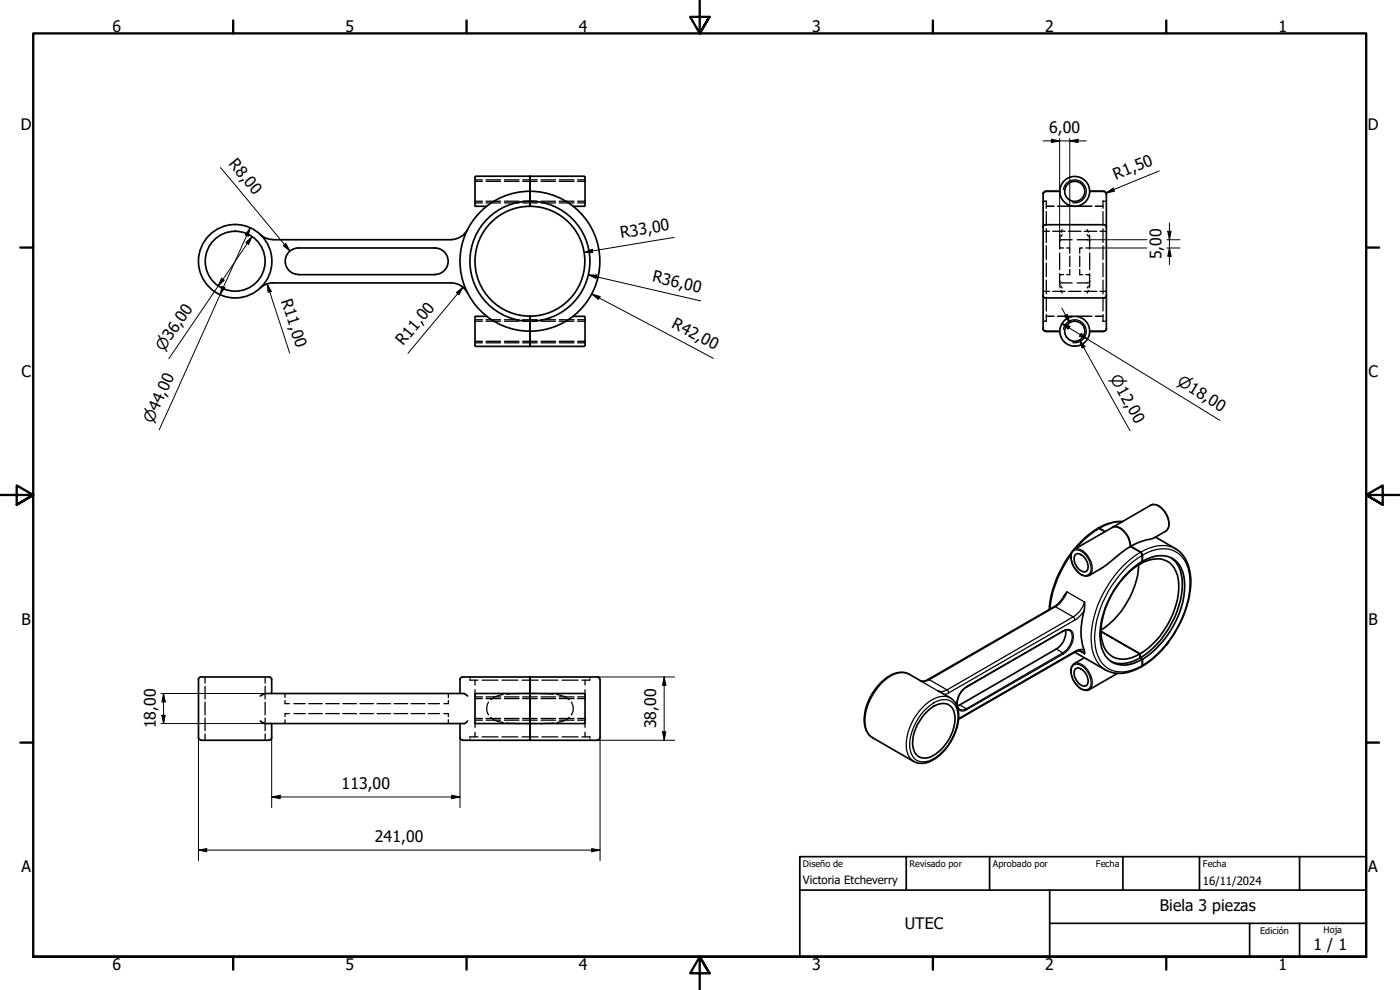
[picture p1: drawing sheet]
<svg xmlns="http://www.w3.org/2000/svg" width="420mm" height="297mm" viewBox="0 0 420 297" stroke-linecap="round" stroke-linejoin="round" font-family="sans-serif">
<!-- layer: Oculto (ISO) -->
<g fill="none" stroke="#000" stroke-width=".38">
<path d="M142.6 54.4h2.2M142.6 54h2.2M145.9 54.4h4.3M145.9 54h4.3M151.4 54.4h4.4M151.4 54h4.4M156.8 54.4h4.4M156.8 54h4.4M162.4 54.4h4.4M162.4 54h4.4M167.8 54.4h4.5M167.8 54h4.5"/>
<path d="M173.4 54.4h2.2M173.4 54h2.2M142.6 60.4h2.2M142.6 60.9h2.2M145.9 60.4h4.3M145.9 60.9h4.3M151.4 60.4h4.4M151.4 60.9h4.4M156.8 60.4h4.4M156.8 60.9h4.4M162.4 60.4h4.4M162.4 60.9h4.4"/>
<path d="M167.8 60.4h4.5M167.8 60.9h4.5M173.4 60.4h2.2M173.4 60.9h2.2M313.1 60.4h.3M313.1 69.4h1.9M313.7 60.4h.3v2.1M314 61.9h2.3M314 63.5v4.1M314 68.6v4.2M314 73.8v4.1M314 78.9v4.1"/>
<path d="M315.9 69.4h3.8M317.4 61.9h4.5M318 71.9v2.8M318 75.9v5M318 74.2l.1 .1M318.1 70.5l-.1 1.1M318.1 71.6l-.1 .6M318.1 72.3l-.1 .3M318.1 74.3l1.1 .1M318.8 68.9l-.3 .8M318.8 70.4l-.3 .6M320.1 74.4h1v1.6"/>
<path d="M320.6 69.4h3.8M321.1 76.8v3.2M321.8 71.9l-3.4 .1M323.1 61.9h4.6M323.3 71.9l3.3 .1M324 76.8v3.2M324.9 74.4h-.9v1.6M325.4 69.4h3.8M326.3 68.9l.3 .7M326.3 70.4l.3 .6M326.9 70.5l.1 1.1M326.9 72.3l.1 .3"/>
<path d="M326.9 71.6l.1 .6M326.9 74.3l-1 .1M327 71.9v2.8M327 75.9v5M327 74.2v.1M328.7 61.9h2.3M330.1 69.4h1.9M331 63.5v4.1M331 68.6v4.2M331 73.8v4.1M331 78.9v4.1M331.3 60.4h-.3v2.1"/>
<path d="M331.7 60.4h.3M142.6 96.4h2.2M142.6 95.9h2.2M145.9 96.4h4.3M145.9 95.9h4.3M151.4 96.4h4.4M151.4 95.9h4.4M156.8 96.4h4.4M156.8 95.9h4.4M162.4 96.4h4.4M162.4 95.9h4.4M167.8 96.4h4.5"/>
<path d="M167.8 95.9h4.5M173.4 96.4h2.2M173.4 95.9h2.2M313.1 96.4h.3M313.1 87.4h1.9M314 94.3v2.1h-.3M314 94.9h2.3M314 84.1v4.1M314 89.2v4.1M315.9 87.4h3.8M317.4 94.9h4.5M318 85.2l.1 1.1"/>
<path d="M318 84.6l.1 .6M318 84.2l.1 .3M318 82.1v2.8M318.1 82.5l-.1 .2M318.4 84.8l3.4 .1M318.5 87.1l.3 .8M318.5 85.8l.3 .6M319.2 82.4l-1.1 .1M320.6 87.4h3.8M321.1 80.8v1.6h-1M323.1 94.9h4.6M324 80.8v1.6h.9"/>
<path d="M325.4 87.4h3.8M325.9 82.4l1 .1M326.6 87.1l-.3 .8M326.6 85.8l-.3 .6M326.6 84.8l-3.3 .1M327 82.5v.2M327 85.2l-.1 1.1M327 84.6l-.1 .6M327 84.2l-.1 .3M327 82.1v2.8M328.7 94.9h2.3M330.1 87.4h1.9"/>
<path d="M331 94.3v2.1h.3M331 84.1v4.1M331 89.2v4.1M331.7 96.4h.3M142.6 102.4h2.2M142.6 102.9h2.2M145.9 102.4h4.3M145.9 102.9h4.3M151.4 102.4h4.4M151.4 102.9h4.4M156.8 102.4h4.4M156.8 102.9h4.4"/>
<path d="M162.4 102.4h4.4M162.4 102.9h4.4M167.8 102.4h4.5M167.8 102.9h4.5M173.4 102.4h2.2M173.4 102.9h2.2M61.5 203.1v1.9M61.5 205.9v3.8M61.5 210.7v3.8M61.5 215.4v3.9M79.6 203.1v1.9M79.6 205.9v3.8"/>
<path d="M79.6 210.7v3.8M79.6 215.4v3.9M85.3 208.1h.1M85.4 217l-.1 .1M85.5 208.2v1.1M85.5 210.2v.9h1.4M85.5 215.9v1.1M86.9 214.1h-1.4v.9M88.2 214.1h3.4M88.2 211.1h3.4M92.6 214.1h4.1M92.6 211.1h4.1"/>
<path d="M97.7 214.1h4.2M97.7 211.1h4.2M102.9 214.1h4.1M102.9 211.1h4.1M108 214.1h4.1M108 211.1h4.1M113.2 214.1h4M113.2 211.1h4M118.2 214.1h4.2M118.2 211.1h4.2M123.4 214.1h4.1M123.4 211.1h4.1"/>
<path d="M128.5 214.1h3.4M128.5 211.1h3.4M133.2 214.1h1.4v.9M134.6 215.9v1.1M134.6 210.2v.9h-1.4M134.6 208.2v1.1M134.7 217l.1 .1M134.8 208.1h-.1M141 203.8v.3h2.4M141 203.1v.3M142.6 204.1v1.4M142.6 206.9v1.4"/>
<path d="M142.6 216.8v1.4M142.6 219.7v1.4M142.6 215.6h2.2M142.6 209.6h2.2M142.6 216.1h2.2M142.6 209.1h2.2M144.7 204.1h4.8M145.9 215.6h4.3M145.9 209.6h4.3M145.9 216.1h4.3M145.9 209.1h4.3M146.6 210.7a3.5 3.5 0 0 0 0 3.8"/>
<path d="M147.3 215.3a6.2 6.2 0 0 0 3.7 1.5M150.7 204.1h4.7M151 208.4l-.8 .1a5.8 5.8 0 0 0-2.9 1.4M151.4 215.6h4.4M151.4 209.6h4.4M151.4 216.1h4.4M151.4 209.1h4.4M152 216.9l4 .2M156 208.1l-4 .2M156.7 204.1h4.8M156.8 215.6h4.4M156.8 209.6h4.4"/>
<path d="M156.8 216.1h4.4M156.8 209.1h4.4M157 217.1h4.1M157 208.1h4.1M162.1 208.1l4 .2M162.4 215.6h4.4M162.4 209.6h4.4M162.4 216.1h4.4M162.4 209.1h4.4M162.6 204.1h4.8M166.1 216.9l-4 .2M167.1 208.4l.7 .1a5.8 5.8 0 0 1 3 1.4"/>
<path d="M167.8 215.6h4.5M167.8 209.6h4.5M167.8 216.1h4.5M167.8 209.1h4.5M168.7 204.1h4.8M170.8 215.3a6.3 6.3 0 0 1-3.7 1.5M171.4 210.7a3.5 3.5 0 0 1 0 3.8M173.4 215.6h2.2M173.4 209.6h2.2M173.4 216.1h2.2M173.4 209.1h2.2M175.6 204.1v1.4"/>
<path d="M175.6 206.9v1.4M175.6 216.8v1.4M175.6 219.7v1.4M177 203.8v.3h-2.4M177 203.1v.3M61.5 220.2v1.9M79.6 220.2v1.9M141 221.8v.3M143.4 221.1h-2.4v.3M144.7 221.1h4.8M150.7 221.1h4.7M156.7 221.1h4.8"/>
<path d="M162.6 221.1h4.8M168.7 221.1h4.8M174.6 221.1h2.4v.3M177 221.8v.3"/>
</g>
<!-- layer: Visible (ISO) -->
<g fill="none" stroke="#000" stroke-width=".51">
<path d="M142.6 53.1v8.6l.2 .2h3.2M142.8 52.9l-.2 .3M142.8 52.9h32.5M159.1 52.9v9M175.3 52.9l.2 .3M175.6 53.1v8.5M313.8 57.4h4.2M313.8 57.5l-.5 .2-.2 .5v40.5l.2 .4 .5 .3M327 57.4h4.3M331.3 57.5l.5 .2 .2 .5v40.5l-.2 .4-.5 .3M78.1 70.4l2 1.2 1.8 .3M81.9 71.9h53.5"/>
<path d="M89.5 74.4h41a4 4 0 0 1 4 4 4 4 0 0 1-4 3.9l-41 .1M89.6 74.4a4 4 0 0 0-4 4 4 4 0 0 0 4 3.9M140.3 68.9a5.5 5.5 0 0 1-4.9 3M172 61.9h3.3M175.5 61.7l-.2 .2M331.3 67.4h-17.5l-.5 .2-.2 .6M331.3 67.4l.5 .2 .2 .6M78.1 86.4l1.5-1 2.3-.5h53.5a5.5 5.5 0 0 1 4.9 3M146 94.9h-3.2l-.2 .2v8.6M159.1 94.9v9M172 94.9h3.3M175.3 94.9l.2 .2"/>
<path d="M175.6 95.2v8.5M313.1 88.7l.2 .5 .5 .2h17.5M313.8 99.4h4.2M327 99.4h4.3M332 88.7l-.2 .5-.5 .2M142.6 103.6l.2 .3M142.8 103.9h32.5M175.5 103.6l-.2 .3M329.6 158.5l2 1M329.6 158.5a25.7 25.7 0 0 0-7.3 6.4M333.9 158.2a3.4 3.4 0 0 1 4 1.9l.9 1.5 .5 2.3M333.9 158.2l-11.5 6.6a3.1 3.1 0 0 0-.8 3.7 5.8 5.8 0 0 0 4.2 4.3l1.1-.2 3.6-2.1 8.8-6.6"/>
<path d="M333.9 158.2l11.5-6.6a3.5 3.5 0 0 1 4.1 1.8 5.1 5.1 0 0 1 .8 5.6l-4.2 2.5a22.4 22.4 0 0 0-6.8 2.4M336.9 156.4a13.9 13.9 0 0 0-7.3 2.1M320.2 177.6l-.5 .6a9.7 9.7 0 0 1-3.3 3.8l-38.2 22.1-1 .3-1-.1-3.3-2a6.6 6.6 0 0 0-7.4 1.5 15.9 15.9 0 0 0-6 13.9l.5 1.5a4 4 0 0 0 1.9 2.1l12.3 7.2a6.7 6.7 0 0 0 7.4-1.6 16.3 16.3 0 0 0 6-13.8l-.8-2.2-1-1-4.3-2.6M321.6 165.8a32.2 32.2 0 0 0-6.7 17.1M322.6 166.5a1.95 1.95 0 0 1 2.9 .8l.4 .6a2.83 2.83 0 0 1 .2 3.5 2.25 2.25 0 0 1-2.9-1.3 3.5 3.5 0 0 1-.6-3.6zM338.4 172.1a12.8 12.8 0 0 1 9.8-4.4 6.6 6.6 0 0 1 5.4 6.2 24.9 24.9 0 0 1-10.2 21.5 9.2 9.2 0 0 1-9.3 1.8 8.6 8.6 0 0 1-3.6-8.5 26.5 26.5 0 0 1 7.9-16.6zM338.9 171.4a14.2 14.2 0 0 1 10.3-4.7 6.8 6.8 0 0 1 6.1 6.2 26.2 26.2 0 0 1-8.5 21.9 14.2 14.2 0 0 1-10.3 4.7 7.1 7.1 0 0 1-6.3-7.6 27.1 27.1 0 0 1 8.7-20.5zM339.3 163.9l3.2 1.9 .3 .8v1.9M341.8 169.5a26.2 26.2 0 0 1-11.3 19.5M342.1 168.8v.5M346.8 161.1l6 3.5a11.1 11.1 0 0 1 4.6 10.4 32.7 32.7 0 0 1-14.8 25M351.5 167.4a9.8 9.8 0 0 1 3.3 9.4 27.8 27.8 0 0 1-13.9 21.2 8.9 8.9 0 0 1-7.4 .5"/>
<path d="M319.8 189.1a6 6 0 0 1-2.8 5.6l-29.7 17.1M321 189.2l-.8-.2-1.1 .3-29 16.8a5.7 5.7 0 0 0-2.6 6.3l.5 .4M322.6 195.7l9.2 5.3a10.1 10.1 0 0 0 9.4-.2l1.4-.8M324.8 195.4l-1-.2-1.3 .6-34.8 20M325.4 197.3l-3 1.8a3.1 3.1 0 0 0-.8 3.7 5.8 5.8 0 0 0 4.2 4.3l1.1-.2 8.4-4.9M325.5 180.6v1.6a22.2 22.2 0 0 0-.1 13.1l.1 .9M330.5 189.5l11.6 6.7v1.2l.7 .5v1.8l-.2 .3M350.6 192.7l-.7 .9M78.1 208.8l1.6-.7h59.6l1 .7M78.1 216.3l1.6 .8h59.7l.9-.8M81.5 208.1v-4.2l-.4-.7h-21.1l-.4 .7v17.4l.2 .5 .5 .2M81.5 217.1v4.2l-.2 .5-.5 .2"/>
<path d="M138 217.1v4.2l.3 .5 .5 .2M142.6 216.9l.2 .2h32.5M142.8 208.1l-.2 .3v8.4M142.8 208.1h32.5M175.3 208.1l.2 .3M175.5 216.9l-.2 .2M175.6 208.3v8.5M180 203.9l-.2-.6-.5-.2h-20.2v19v-19l-20.6 .1-.5 .7v4.2M180.1 203.8v17.5M278.4 213.3a6 6 0 0 1 6.1-2 4.8 4.8 0 0 1 2 5.7 13.7 13.7 0 0 1-7.6 10.3 3.5 3.5 0 0 1-4.9-3.1 13.4 13.4 0 0 1 4.4-10.9zM322.6 200.8a1.95 1.95 0 0 1 2.9 .8l.4 .6a2.83 2.83 0 0 1 .2 3.5 2.25 2.25 0 0 1-2.9-1.3 3.5 3.5 0 0 1-.6-3.6zM60.3 222.1h20.5"/>
<path d="M138.8 222.1h40.5M180 221.3l-.2 .5-.5 .2"/>
<circle cx="322.5" cy="57.4" r="3"/>
<circle cx="322.5" cy="57.4" r="4.5"/>
<circle cx="70.6" cy="78.4" r="11"/>
<circle cx="70.6" cy="78.4" r="9"/>
<circle cx="159" cy="78.4" r="21"/>
<circle cx="159" cy="78.4" r="18"/>
<circle cx="159" cy="78.4" r="16.5"/>
<circle cx="322.5" cy="99.4" r="3"/>
<circle cx="322.5" cy="99.4" r="4.5"/>
</g>
<!-- layer: Visible fina (ISO) -->
<g fill="none" stroke="#000" stroke-width=".38">
<path d="M319.1 56.8a3.5 3.5 0 0 1 4-2.8 3.5 3.5 0 0 1 2.9 4 3.5 3.5 0 0 1-4.1 2.8M319.1 98.8a3.5 3.5 0 0 1 4-2.8 3.5 3.5 0 0 1 2.9 4 3.5 3.5 0 0 1-4.1 2.8M336.8 156.5a16.8 16.8 0 0 0-11.1 5.2l-2.7 2.8M345.4 151.6a3.3 3.3 0 0 1 3.7 1.4 5.2 5.2 0 0 1 1.2 6l-.4 .4M321.4 166.5a33.2 33.2 0 0 0-6.2 16.2M321.9 165.5a2.51 2.51 0 0 1 3.5 .6 5.7 5.7 0 0 1 1.7 5.9 2.16 2.16 0 0 1-3.3-.1 6.3 6.3 0 0 1-2.2-6zM322.4 164.8a3.3 3.3 0 0 1 3.7 1.5 5.1 5.1 0 0 1 1.2 6l-.4 .3M338.6 169.7a15.3 15.3 0 0 1 12.2-4.9 8.4 8.4 0 0 1 6.3 8.5 30.3 30.3 0 0 1-8.8 21.9 17.3 17.3 0 0 1-12.2 6.4 7.7 7.7 0 0 1-7.3-7.1 26.5 26.5 0 0 1 3.9-17.2l2.2-3.3zM352.8 164.6a10.5 10.5 0 0 0-10.5 1.1 32.9 32.9 0 0 0-14.8 26.2 10.4 10.4 0 0 0 4.3 9.1M316.4 182h.1a6.7 6.7 0 0 0 3.7-4.4l5.3 3a7.8 7.8 0 0 1-3.4 4.5M317 194.7l2 1.2M319 195.9l.2 .3"/>
<path d="M319 195.9l-29 16.7M319.2 189.3a1.88 1.88 0 0 1 2.3-.1 1.88 1.88 0 0 1 .6 2.2l-.3 1.6-.9 1.5-1.7 1.7M319.2 196.2l-29.1 16.7M319.2 189.3l-29.1 16.7M319.2 189.3h-.1M321 189.2a3.4 3.4 0 0 1 .1 4.3 5.3 5.3 0 0 1-2.1 2.4M321.9 199.8a2.51 2.51 0 0 1 3.5 .6 5.7 5.7 0 0 1 1.7 5.9 2.16 2.16 0 0 1-3.3-.1 6.2 6.2 0 0 1-2.2-5.9zM322.1 185.1l.5 .9M322.4 199.1a3.3 3.3 0 0 1 3.7 1.5 5.2 5.2 0 0 1 1.2 6l-.4 .3M322.6 195.4l-.1 .4M322.6 186l-37.9 21.9M322.6 195.4l-34.9 20.2"/>
<path d="M323.9 195.2l1.6 1-.7-.8M325.3 183.4l-1.3 1.5-1.4 1.1M325.3 194.9a3.4 3.4 0 0 0-2.7 .5M350.6 192.8l-.7 .8M272.9 202.3a6.8 6.8 0 0 0-7.5 2 16 16 0 0 0-5.6 14.2 4.3 4.3 0 0 0 2.1 2.8M277.3 213.3l1-.9a6.8 6.8 0 0 1 6.6-2.2 5.8 5.8 0 0 1 2.4 7 15.3 15.3 0 0 1-8.5 11.1 4.1 4.1 0 0 1-5.8-4 15.6 15.6 0 0 1 4.3-11zM278.5 203.9h.4a2.85 2.85 0 0 1-2.7 .4l5.3 3a2.96 2.96 0 0 0 2.7-.3l.5 .9M278.9 203.9l37.8-21.9 5.4 3.1-37.9 21.9zM284.7 207.9l-1.2 .5M285.2 209.4a6.2 6.2 0 0 0-6.5 1.2 16.9 16.9 0 0 0-6.7 14 5 5 0 0 0 2.2 3.9M287.5 212.5a1.69 1.69 0 0 0 2.6 .4M288 211.5l2 1.1"/>
<path d="M290 212.6l.1 .3M290 212.6a2 2 0 0 1-2 .2M290.1 206a6.4 6.4 0 0 0-2.9 5.8M290.1 206v.1"/>
</g>
<!-- layer: Visible (ISO) -->
<circle cx="276.2" cy="204.3" r=".25" fill="#000"/>
<!-- layer: Borde (ISO) -->
<g fill="none" stroke="#000" stroke-width=".7">
<path d="M70 6.1v3.9M140 6.1v3.9M210 0v10l-2.9-4.9h5.8l-2.9 4.9 2.9-4.9M280 6.1v3.9M350 6.1v3.9M6.1 74.3h3.9M410 74.3h3.9M0 148.5h10l-5-2.8v5.7l5-2.9-5 2.9M420 148.5h-10l5-2.8v5.7l-5-2.9 5 2.9M6.1 222.8h3.9M410 222.8h3.9M10 287.1v-277.1h400v277.1h-400h400"/>
<path d="M70 287.1v3.8M140 287.1v3.8M212.9 292l-2.9-4.9 2.9 4.9h-5.8l2.9-4.9v9.9M280 287.1v3.8M350 287.1v3.8"/>
</g>
<path d="M240 257h170v30.1h-170zM272 257v10.1M297 257v10.1M337 257v10.1M360 257v10.1M390 257v10.1M240 267.1h170M315 277h95M315 267.1v20M375 277v10.1M390 277v10.1" fill="none" stroke="#000" stroke-width=".51"/>
<!-- layer: Cota (ISO) -->
<g fill="none" stroke="#000" stroke-width=".3">
<path d="M66.2 50.3l20.8 25M313.1 42.3h12.9M315.5 41.8l2.5 .5-2.5 .5zM318 41.5v30.7M321.1 42.3l2.4-.5v1zM321.1 41.5v32.9M332 57.9l2.1-1.5 .4 1zM347.9 51.3l-15.9 6.6M73.8 72.8l1.8-1.8-1 2.3zM75.1 68.4l-.6 2.5-.9-.4zM75.1 68.4l-27.3 60.6M75.6 71l-24.9 36.6"/>
<path d="M85 73.7l.8-.6 1.2 2.2zM175.3 75.7l2.4-.9 .2 1zM202.3 71.2l-27 4.5M326.3 71.9h17.9M326.8 74.4h17.4M350.2 71.9h3.9M350.2 74.4h3.9M350.5 69.4h1l-.5 2.5zM351 74.4l.5 2.5h-1zM351 66.9v12.5M66.5 83.5l.8 .6-1.8 1.7zM66.6 86l.9 .3-1.5 2.1z"/>
<path d="M80.2 85.2l1.2 2.2-.9 .3zM80.2 85.2l6.7 20.7M137 87.8l1.9-1.6-1.2 2.2zM138.9 86.2l-16.5 19.8M176.6 82.5h2.5l-.2 1.1zM176.6 82.5l33.7 7.8M177.6 88.3l2.5 .6-.5 .9zM177.6 88.3l36.5 19.3M318.6 92.4l2.5 4.4M318.7 97.1l2.4 .8-.6 .9zM318.7 97.1l47.4 29M319.4 94.9l.9-.6 .8 2.5z"/>
<path d="M324.5 100l1.9 1.8-2.4-.9zM324 102l1.6 2-.9 .4zM325.2 104.2l-1.2-2.2 15.2 27.3M48.3 208.1h33.6M48.3 217.1h33.6M48.6 214.6h1l-.5 2.5zM49.1 208.1l.5 2.5h-1zM49.1 208.1v9M179.3 203.1h23.2M198.8 219.6h1l-.5 2.5zM199.3 203.1l.5 2.5h-1zM199.3 203.1v19"/>
<path d="M59.6 221.3v36.9M81.5 239.1l2.6-.5v1zM81.5 239.1h56.5M81.5 221.3v21M135.6 238.6l2.4 .5-2.4 .5zM138 221.3v21M179.3 222.1h23.2M180.1 221.3v36.9M59.6 255.1l2.4-.5v1zM59.6 255.1h120.5M177.5 254.6l2.6 .5-2.6 .5z"/>
</g>
<g fill="#000">
<path d="M315.5 41.8l2.5 .5-2.5 .5zM321.1 42.3l2.4-.5v1zM332 57.9l2.1-1.5 .4 1zM75.1 68.4l-.6 2.5-.9-.4zM73.8 72.8l1.8-1.8-1 2.3zM85 73.7l.8-.6 1.2 2.2zM175.3 75.7l2.4-.9 .2 1zM350.5 69.4h1l-.5 2.5zM351 74.4l.5 2.5h-1zM66.5 83.5l.8 .6-1.8 1.7zM66.6 86l.9 .3-1.5 2.1zM80.2 85.2l1.2 2.2-.9 .3z"/>
<path d="M137 87.8l1.9-1.6-1.2 2.2zM176.6 82.5h2.5l-.2 1.1zM177.6 88.3l2.5 .6-.5 .9zM319.4 94.9l.9-.6 .8 2.5zM318.7 97.1l2.4 .8-.6 .9zM324.5 100l1.9 1.8-2.4-.9zM324 102l1.6 2-.9 .4zM48.6 214.6h1l-.5 2.5zM49.1 208.1l.5 2.5h-1zM198.8 219.6h1l-.5 2.5zM199.3 203.1l.5 2.5h-1zM81.5 239.1l2.6-.5v1z"/>
<path d="M135.6 238.6l2.4 .5-2.4 .5zM59.6 255.1l2.4-.5v1zM177.5 254.6l2.6 .5-2.6 .5z"/>
</g>
<g font-size="4.8">
<text x="33.7" y="9.6">6</text>
<text x="103.7" y="9.6">5</text>
<text x="173.7" y="9.6">4</text>
<text x="243.7" y="9.6">3</text>
<text x="313.7" y="9.6">2</text>
<text x="383.7" y="9.6">1</text>
<text x="6.2" y="38.9">D</text>
<text x="314.8" y="39.9">6,00</text>
<text x="410.5" y="38.9">D</text>
<text x="68.5" y="49.3" transform="rotate(50 68.5 49.3)">R8,00</text>
<text x="334.9" y="54.1" transform="rotate(-23 334.9 54.1)">R1,50</text>
<text x="186.4" y="71.4" transform="rotate(-9 186.4 71.4)">R33,00</text>
<text x="348.6" y="77.8" transform="rotate(-90 348.6 77.8)">5,00</text>
<text x="195.6" y="84.4" transform="rotate(13 195.6 84.4)">R36,00</text>
<text x="84.3" y="90.2" transform="rotate(72 84.3 90.2)">R11,00</text>
<text x="201.4" y="98.1" transform="rotate(28 201.4 98.1)">R42,00</text>
<text x="121" y="103.9" transform="rotate(-50 121 103.9)">R11,00</text>
<text x="6.4" y="113.1">C</text>
<text x="410.7" y="113.1">C</text>
<text x="6.4" y="187.4">B</text>
<text x="410.7" y="187.4">B</text>
<text x="46.7" y="218.6" transform="rotate(-90 46.7 218.6)">18,00</text>
<text x="196.9" y="218.6" transform="rotate(-90 196.9 218.6)">38,00</text>
<text x="102.5" y="236.8">113,00</text>
<text x="112.5" y="252.7">241,00</text>
<text x="6.4" y="261.7">A</text>
<text x="410.7" y="261.7">A</text>
<text x="348.1" y="273.4">Biela 3 piezas</text>
<text x="271.6" y="278.8">UTEC</text>
<text x="394.2" y="285">1 / 1</text>
<text x="33.7" y="290.9">6</text>
<text x="103.7" y="290.9">5</text>
<text x="173.7" y="290.9">4</text>
<text x="243.7" y="290.9">3</text>
<text x="313.7" y="290.9">2</text>
<text x="383.7" y="290.9">1</text>
</g>
<g font-size="4.6">
<text x="49.1" y="105.6" transform="rotate(-56 49.1 105.6)">⌀36,00</text>
<text x="333.1" y="113.5" transform="rotate(61 333.1 113.5)">⌀12,00</text>
<text x="353.1" y="115.3" transform="rotate(32 353.1 115.3)">⌀18,00</text>
<text x="45.9" y="127.3" transform="rotate(-66 45.9 127.3)">⌀44,00</text>
</g>
<g font-size="3.4">
<text x="241" y="265.4">Victoria Etcheverry</text>
<text x="361" y="265.5">16/11/2024</text>
</g>
<g font-size="2.7">
<text x="241" y="260.2">Diseño de</text>
<text x="273" y="260.1">Revisado por</text>
<text x="298" y="260.1">Aprobado por</text>
<text x="328.9" y="260.1">Fecha</text>
<text x="361" y="260.1">Fecha</text>
<text x="378.2" y="280.3">Edición</text>
<text x="397.2" y="280">Hoja</text>
</g>
</svg>
